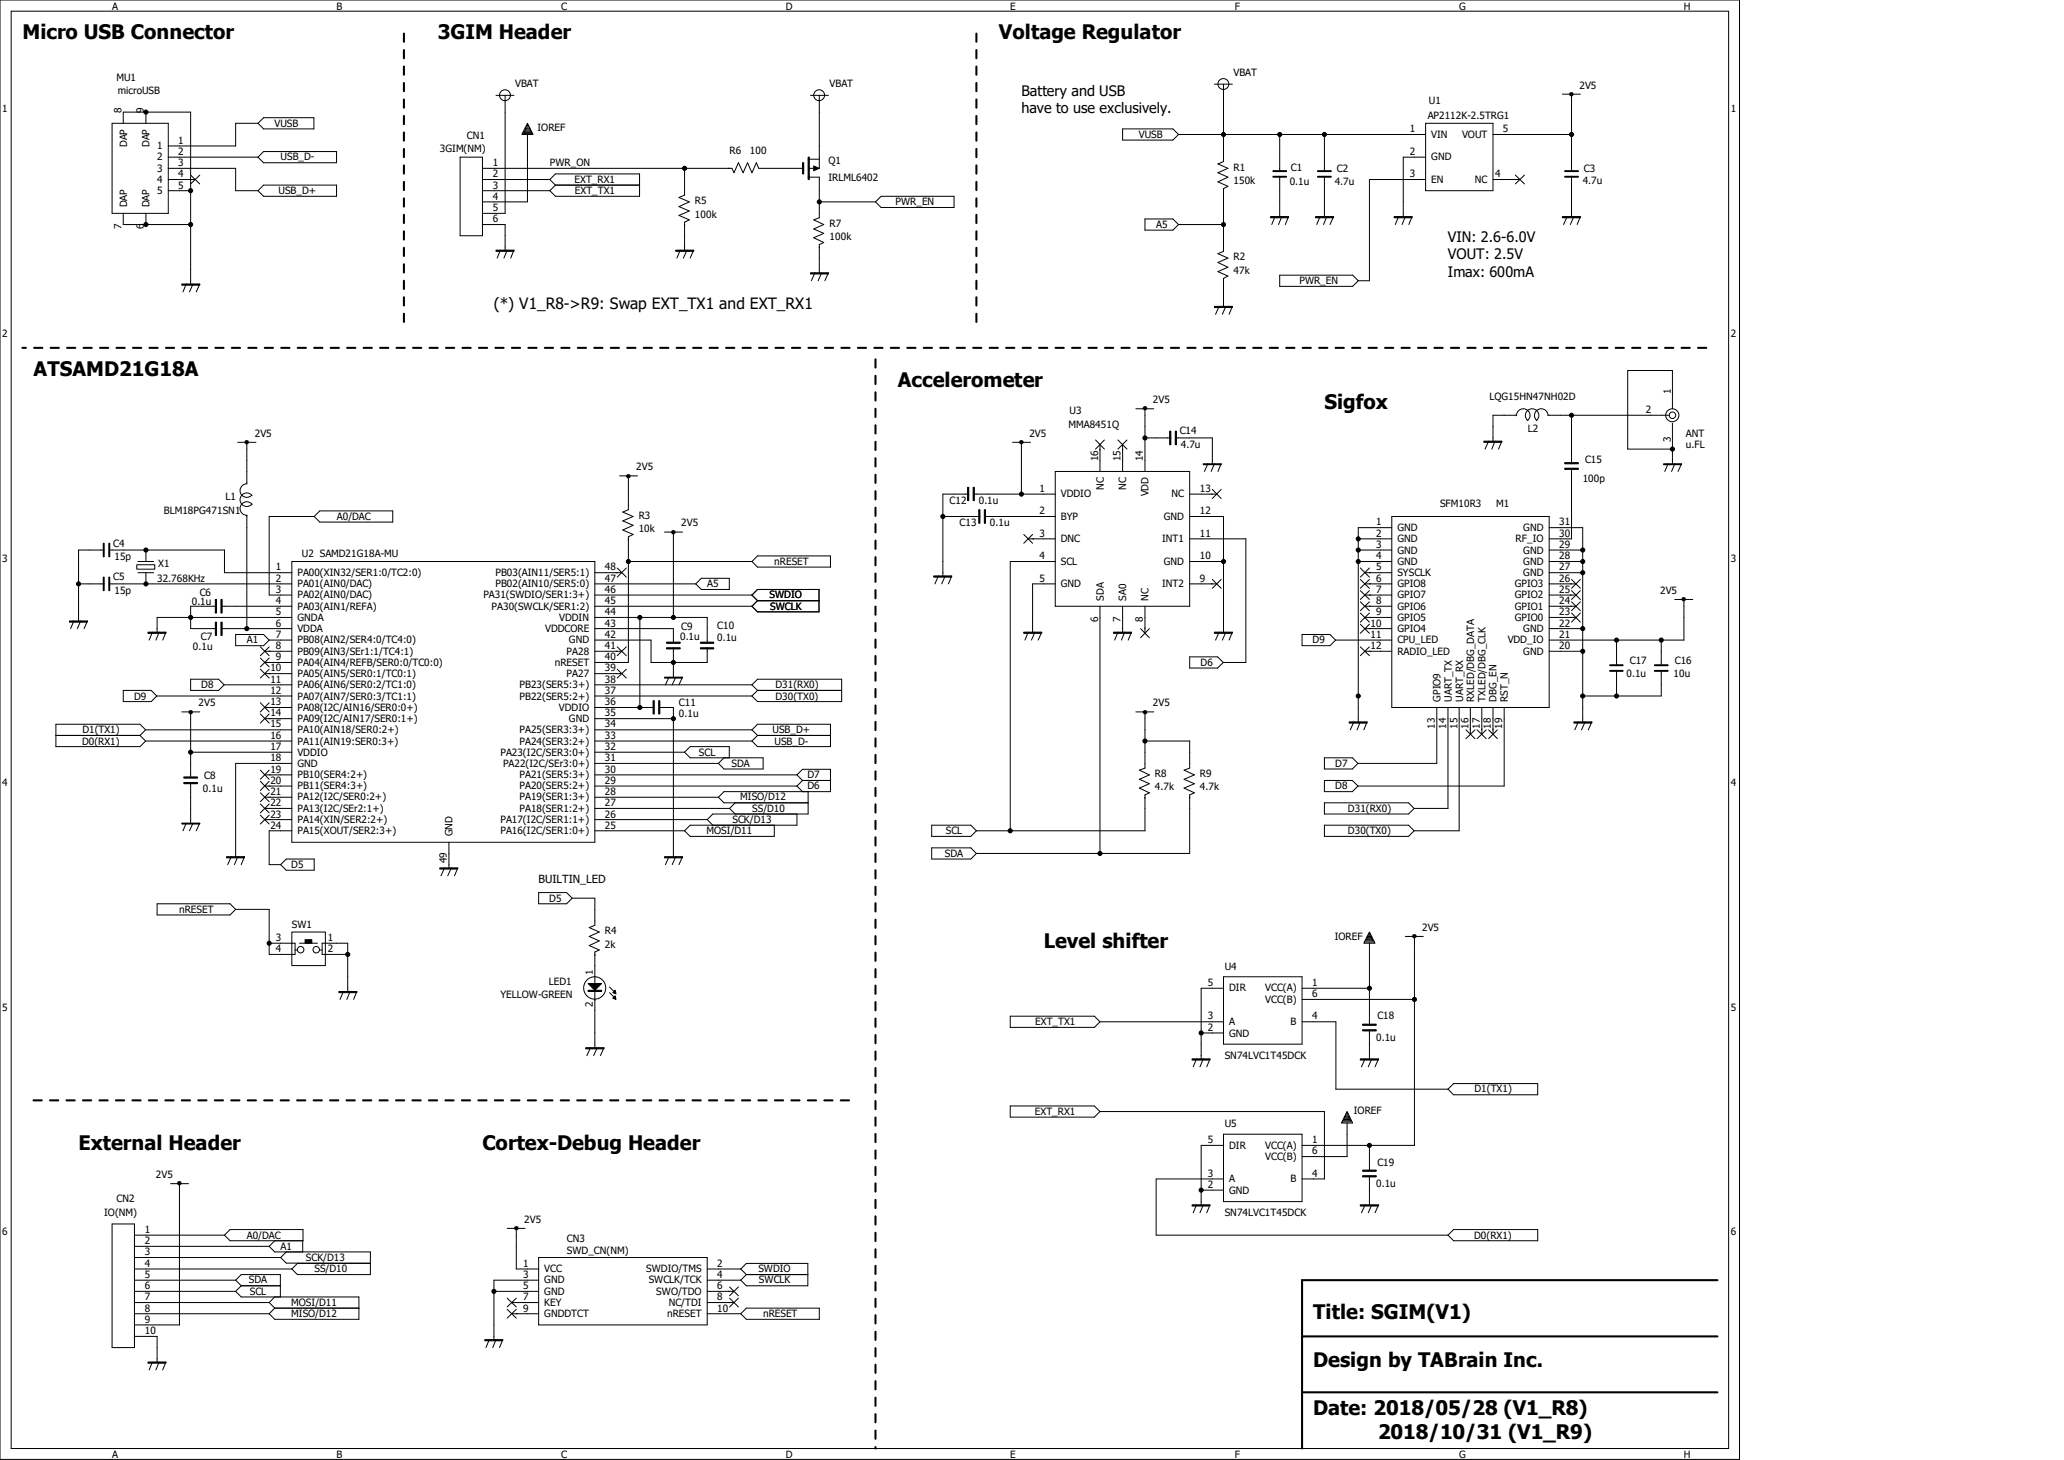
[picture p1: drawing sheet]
<svg xmlns="http://www.w3.org/2000/svg" width="297mm" height="210mm" viewBox="0 0 297 210" stroke-linecap="round" stroke-linejoin="round" font-family="sans-serif">
<g fill="none" stroke="#000" stroke-width=".14">
<path d="M0 0h250.3v209.9h-250.3zM1.6 1.6h247.2v206.8h-247.2zM16.1 17.7h8.1v13h-8.1zM17.7 17.7v-1.6h9.7v24.8M21 16.1v1.6M37.1 17.7h-3.2v3.3h-9.7M37.9 16.9h7.3v1.6h-7.3l-.8-.8zM71.4 13.7h2.6M72.7 13.7v17h-3.3M75.3 19.2h1.2M75.3 19h1.2M75.6 18.5h.6l.2 .4h-1"/>
<path d="M75.6 18.7h.6M75.6 18.4h.6M75.7 18.2h.4M75.7 18.1h.4M75.7 18.4l-.3 .6M75.9 17.7l.8 1.6h-1.6zM75.9 17.9v.2M75.9 19.3v9.7h-6.5M116.6 13.7h2.6M117.9 13.7v10.5M161.5 18.5h7.3l.8 .8-.8 .9h-7.3zM169.6 19.3h35.5"/>
<path d="M174.8 12.1h2.5M176.1 12.1v11.1l-.8 .4 1.4 .6-1.4 .6 1.4 .7-1.4 .7 1.4 .6-.6 .3v9.1l-.8 .3 1.4 .6-1.4 .7 1.4 .6-1.4 .7 1.4 .6-.6 .3v4.1M184.1 19.3v5.3M190.6 19.3v5.3M205.1 17.7h9.7v9.7h-9.7zM214.8 19.3h11.3M224.8 13.5h2.6M226.1 13.5v11.1M17.7 30.7v1.6h9.7M21 30.7v1.6M24.2 25.8h3.9M24.2 22.6h12.9"/>
<path d="M24.2 24.2h9.7v3.2h3.2M24.2 27.4h3.2M27.4 25.2l1.3 1.3M28.7 25.2l-1.3 1.3M37.9 26.6h10.5v1.6h-10.5l-.8-.8zM37.9 21.8h10.5v1.6h-10.5l-.8-.8zM66.2 22.6h3.2v11.3h-3.2zM69.4 25.8h9.7M69.4 24.2h35.9l.3 .6 .7-1.4 .6 1.4 .7-1.4 .6 1.4 .6-1.4 .4 .8h6.3M69.4 27.4h9.7M69.4 32.3h3.3v3.7M72 36l-.5 1.1"/>
<path d="M73 36l-.5 1.1M74 36l-.5 1.1M79.1 25.8l.8-.8h12.1v3.2h-12.1l-.8-.8M79.1 25.8l.8 .8M79.9 26.6h12.1M79.9 26.6l-.8 .8M97.9 36l-.5 1.1M98.5 24.2v3.9l-.8 .3 1.5 .6-1.5 .7 1.5 .7-1.5 .6 1.5 .6-.7 .4v4M98.8 36l-.5 1.1M99.8 36l-.5 1.1M116.3 25.5h1.6v5.8l-.8 .3 1.4 .7-1.4 .6 1.4 .7-1.4 .6 1.4 .7-.6 .3v4M116.3 22.9h1.6"/>
<path d="M116.5 24.2h.8M117.3 39.2l-.5 1.2M117.9 29h8.1M118.2 39.2l-.5 1.2M119.2 39.2l-.5 1.2M126 29l.8-.8h10.5v1.6h-10.5zM164.8 31.5h4l.8 .8-.8 .8h-4zM169.6 32.3h6.5M183.5 31.2l-.5 1.1M184.1 25.4v5.8M184.1 39.6h10.5l.9 .8-.9 .8h-10.5zM184.4 31.2l-.4 1.1"/>
<path d="M185.4 31.2l-.4 1.1M189.9 31.2l-.4 1.1M190.6 25.4v5.8M190.9 31.2l-.4 1.1M191.9 31.2l-.5 1.1M201.3 31.2l-.5 1.1M202.2 31.2l-.4 1.1M203.2 31.2l-.5 1.1M205.1 25.8h-8v14.6h-1.6M205.1 22.6h-3.2v8.6M214.8 25.8h3.9M218.1 25.2l1.3 1.3"/>
<path d="M219.4 25.2l-1.3 1.3M225.5 31.2l-.5 1.1M226.1 25.4v5.8M226.5 31.2l-.5 1.1M227.4 31.2l-.5 1.1M26.8 40.9l-.5 1.1M27.8 40.9l-.5 1.1M28.7 40.9l-.5 1.1M163.4 58.8h2.6M164.8 58.8v9M175.4 44.1l-.5 1.1M176.4 44.1l-.5 1.1"/>
<path d="M177.3 44.1l-.4 1.1M218.2 59.7h-3.4v3.8M218.2 59.8a.96 .96 0 0 1 1.4-.9 .96 .96 0 0 1 .2 1.6M222.8 59.7h17.4M222.8 59.8a.96 .96 0 0 0-1.4-.9 .96 .96 0 0 0-.3 1.5M226.1 59.7v7M240.7 58.8v-5.5h-6.5v11.3h6.5M15 79.1h-3.7v10.2M15.8 79.1h16.5v3.3h9.7M21 79.1v1.7M34.2 63.6h2.6M35.5 63.6v6a.97 .97 0 0 0-.9 1.3 .97 .97 0 0 0 1.6 .4"/>
<path d="M35.5 74.1v16.3M36.3 71.3a.97 .97 0 0 0-1.4-.1 .97 .97 0 0 0-.1 1.4 .97 .97 0 0 0 1.5-.1 .97 .97 0 0 0-1.7 .3 .97 .97 0 0 0 1 1.3M45.2 74.3h-6.5v11.3h3.3M45.2 74.3l.8-.8h10.5v1.6h-10.5zM89.2 68.5h2.5M90.4 68.5v4.8l-.8 .4 1.5 .6-1.5 .6 1.5 .7-1.5 .6 1.5 .7-.7 .3v18.1h-4.8M95.6 76.5h2.6M96.9 76.5v12.3M109 80h10.5v1.6h-10.5l-.8-.8zM135.7 74.3h5.3M139.4 71.1h-3.7v11.7M140.2 71.1h11.6"/>
<path d="M141.8 74.3h10M145.7 63.6h2.6M147 63.6v7.5M147.3 76.9l1.3 1.2M148 77.5h3.8M148.6 76.9l-1.3 1.2M151.8 67.8h19.4v19.4h-19.4zM157.6 63.3l1.3 1.3M158.3 64v3.8M158.9 63.3l-1.3 1.3M160.9 63.3l1.3 1.3M161.5 64v3.8"/>
<path d="M162.2 63.3l-1.3 1.3M164.8 63h3.7M169.3 63h5.2v3.7M171.2 77.5h8.1v17.8h-3.2M171.2 74.3h4.9v16.6M171.2 71.1h3.9M173.8 66.7l-.5 1.1M174.5 70.4l1.2 1.3M174.8 66.7l-.5 1.1M175.7 70.4l-1.2 1.3M175.7 66.7l-.4 1.1M195.5 77.5h4.8"/>
<path d="M195.5 79.1h4.8M200.3 74.3h22.6v27.5h-22.6zM200.3 75.9h-4.8v27.9M214.2 63.5l-.5 1.1M215.1 63.5l-.4 1.1M216.1 63.5l-.5 1.1M219.8 60.5a.96 .96 0 0 1 0-1.4 .96 .96 0 0 1 1.4 0 .96 .96 0 0 1-.1 1.4M222.9 75.9h4.9v27.9M222.9 79.1h4.9M226.1 67.5v10h-3.2M240 66.7l-.4 1.1M240.7 60.9v5.8"/>
<path d="M241 66.7l-.5 1.1M242 66.7l-.5 1.1M10.6 89.3l-.4 1.1M11.3 84h3.7M11.6 89.3l-.5 1.1M12.6 89.3l-.5 1.1M15.8 84h26.2M17.7 99.3h4.1l.8 .8-.8 .8h-4.1zM19.7 81.2h2.6v.7h-2.6zM19.9 82.4h2.2M19.9 80.8h2.2M21 82.4v1.6"/>
<path d="M21.9 90.9l-.4 1.2M22.9 90.9l-.5 1.2M23.9 90.9l-.5 1.2M27.4 97.7h4.1l.8 .8-.8 .8h-4.1zM31.2 87.2h-3.8v3.2h3.8M32 87.2h10M32 90.4h10M32.3 98.5h9.7M33.9 91.3h4l.8 .8-.8 .8h-4zM37.5 96.3l1.2 1.2M37.5 93l1.2 1.3M37.5 94.7l1.2 1.2"/>
<path d="M38.1 96.9h3.9M38.1 93.7h3.9M38.1 95.3h3.9M38.7 96.3l-1.2 1.2M38.7 93l-1.2 1.3M38.7 94.7l-1.2 1.2M38.7 92.1h3.3M42 80.8h43.6v40.4h-43.6zM42 88.8h-19.4v2.1M85.6 90.4h11.3v2M85.6 82.4h3.9M85.6 96.9h3.9"/>
<path d="M85.6 93.7h3.9M85.6 92.1h8.1v3.2h8.1v-2.1M85.6 84h14.5M85.6 85.6h22.6M85.6 87.2h22.6M85.6 88.8h16.2v3.6M85.6 98.5h22.6M88.8 81.7l1.3 1.3M88.8 96.3l1.3 1.2M88.8 93l1.3 1.3M90.1 81.7l-1.3 1.3M90.1 96.3l-1.3 1.2"/>
<path d="M90.1 93l-1.3 1.3M90.4 80.8h17.8M92.1 88.8v13M96.3 97.4l-.5 1.1M96.9 93.2v4.2M97.2 97.4l-.5 1.1M98.2 97.4l-.5 1.1M100.9 83.2h4v1.6h-4l-.8-.8zM108.2 85.6l.8-.8h8.9v3.2h-8.9l-.8-.8M108.2 85.6l.8 .8M108.2 98.5l.8-.8h12.1v3.2h-12.1l-.8-.8M108.2 98.5l.8 .8"/>
<path d="M109 86.4h8.9M109 86.4l-.8 .8M109 99.3h12.1M109 99.3l-.8 .8M135 82.8l-.5 1.2M136 82.8l-.5 1.2M136.9 82.8l-.4 1.2M148 90.9l-.5 1.2M148.9 90.9l-.5 1.2M149.9 90.9l-.5 1.2M151.8 80.8h-6.4v38.7M151.8 84h-3.2v6.9"/>
<path d="M158.3 87.2v35.6M160.9 90.9l-.5 1.2M161.5 87.2v3.7M161.8 90.9l-.4 1.2M162.8 90.9l-.5 1.2M164.1 90.4l1.3 1.3M164.8 87.2v3.9M165.4 90.4l-1.3 1.3M171.2 80.8h4.9M171.2 84h3.9M171.2 94.5h4l.8 .8-.8 .8h-4zM174.5 83.4l1.2 1.2"/>
<path d="M175.4 90.9l-.5 1.2M175.7 83.4l-1.2 1.2M176.4 90.9l-.5 1.2M177.3 90.9l-.4 1.2M187.4 91.3h4l.8 .8-.8 .8h-4zM192.2 92.1h8.1M195.5 80.8h4.8M195.7 83.4l1.4 1.2M195.7 85l1.4 1.2M195.7 86.6l1.4 1.2M195.7 88.2l1.4 1.3M195.7 93l1.4 1.3"/>
<path d="M195.7 89.8l1.4 1.3M195.7 81.7l1.4 1.3M196.4 82.4h3.9M196.4 93.7h3.9M196.4 84h3.9M196.4 85.6h3.9M196.4 87.2h3.9M196.4 88.8h3.9M196.4 90.4h3.9M197.1 83.4l-1.4 1.2M197.1 85l-1.4 1.2M197.1 86.6l-1.4 1.2"/>
<path d="M197.1 88.2l-1.4 1.3M197.1 93l-1.4 1.3M197.1 89.8l-1.4 1.3M197.1 81.7l-1.4 1.3M222.9 82.4h4.9M222.9 93.7h4.9M222.9 80.8h4.9M222.9 84h3.9M222.9 85.6h3.9M222.9 87.2h3.9M222.9 88.8h3.9M222.9 90.4h4.9"/>
<path d="M226.1 83.4l1.3 1.2M226.1 85l1.3 1.2M226.1 86.6l1.3 1.2M226.1 88.2l1.3 1.3M227.4 83.4l-1.3 1.2M227.4 85l-1.3 1.2M227.4 86.6l-1.3 1.2M227.4 88.2l-1.3 1.3M232.6 92.1v3.5M232.6 96.4v3.7M239.1 92.1v3.5M239.1 96.4v3.7h-11.3"/>
<path d="M241 86.2h2.6M242.3 86.2v5.9h-19.4M8 104.2h12.2l.8 .8-.8 .8 .8 .8-.8 .8h-12.2zM8 105.8h12.2M21 105h21M21 106.6h21M22.6 100.1h19.4M26.2 102.4h2.5M26.8 118.4l-.5 1.1M27.4 102.4v9.4M27.4 112.6v5.8M27.4 108.2h14.6"/>
<path d="M27.8 118.4l-.5 1.1M28.7 118.4l-.5 1.1M37.5 112.4l1.2 1.3M37.5 114l1.2 1.3M37.5 110.8l1.2 1.3M37.5 117.3l1.2 1.2M37.5 102.7l1.2 1.3M37.5 115.7l1.2 1.2M37.5 101.1l1.2 1.3M38.1 113.1h3.9M38.1 114.7h3.9M38.1 111.5h3.9"/>
<path d="M38.1 117.9h3.9M38.1 103.4h3.9M38.1 116.3h3.9M38.1 101.8h3.9M38.7 112.4l-1.2 1.3M38.7 114l-1.2 1.3M38.7 110.8l-1.2 1.3M38.7 117.3l-1.2 1.2M38.7 102.7l-1.2 1.3M38.7 115.7l-1.2 1.2M38.7 101.1l-1.2 1.3M42 109.8h-8.1v13.4"/>
<path d="M42 119.5h-3.3v4.9h1.7M85.6 113.1h29.1M85.6 114.7h17.8M85.6 111.5h29.1M85.6 117.9h16.2M85.6 103.4h11.3M85.6 116.3h19.4M85.6 101.8h8.5M85.6 108.2h12.9M85.6 109.8h17.8M85.6 100.1h22.6M85.6 105h22.6"/>
<path d="M85.6 106.6h22.6M85.6 119.5h12.9M95 101.8h1.9v21.4M98.5 108.2l.8-.8h5.6v1.6M98.5 108.2l.8 .8h10.5v1.6h-5.6l-.8-.8M101.8 117.9l.8 .8M103.4 114.7l.8 .8h12.1M104.2 109l-.8 .8M105 116.3l.8 .8M105.8 115.5l-.8 .8M108.2 105l.8-.8h10.5v3.2h-10.5l-.8-.8M108.2 105l.8 .8"/>
<path d="M109 105.8h10.5M109 105.8l-.8 .8M111.4 118.7v1.6h-12.1l-.8-.8M114.7 111.5l.8-.8h4v3.2h-15.3l-.8 .8M114.7 111.5l.8 .8M114.7 113.1l.8 .8M114.7 117.1v1.6h-15.4l-.8 .8M115.5 112.3h4M115.5 112.3l-.8 .8M116.3 113.9v3.2h-13.7l-.8 .8M134.1 118.7h5.6l.8 .8-.8 .8h-5.6zM163.4 102.4h2.6"/>
<path d="M164.8 102.4v8.1l-.8 .3 1.4 .7-1.4 .6 1.4 .6-1.4 .7 1.4 .6-.6 .3v5.2h-24.3M164.8 106.6h6.4v3.9l-.8 .3 1.5 .7-1.5 .6 1.5 .6-1.5 .7 1.5 .6-.7 .3v8.5h-30.7M190.6 109h4l.8 .8-.8 .8h-4zM190.6 112.3h4l.8 .8-.8 .8h-4zM190.6 115.5h12.1l.8 .8-.8 .8h-12.1zM190.6 118.7h12.1l.8 .8-.8 .8h-12.1zM194.8 103.8l-.5 1.2M195.7 103.8l-.4 1.2M196.7 103.8l-.4 1.2M206.8 101.8v8h-11.3M208.4 101.8v14.5h-4.9M210 101.8v17.7h-6.5"/>
<path d="M210.9 105l1.4 1.3M211.6 101.8v3.8M212.3 105l-1.4 1.3M212.6 105l1.3 1.3M213.2 101.8v3.8M213.9 105l-1.3 1.3M214.2 105l1.3 1.3M214.8 101.8v3.8M215.5 105l-1.3 1.3M216.5 101.8v11.3h-21M227.1 103.8l-.5 1.2M228.1 103.8l-.5 1.2"/>
<path d="M229.1 103.8l-.5 1.2M22.6 130h10.5l.8 .8-.8 .8h-10.5zM33.3 123.2l-.5 1.2M33.9 130.8h4.8v6.5h3.8v-1.6h-3.8M34.2 123.2l-.5 1.2M35.2 123.2l-.5 1.2M40.4 124.4l.8-.8h4v1.6h-4zM42 134.1h4.8v4.8h-4.8zM42.5 136.7h.3M43.1 135.7h2.6M46 136.7h.4M50 137.3h-3.6v-1.6h3.6v6.9"/>
<path d="M64 124.8l-.5 1.2M64.6 121.2v3.6M64.9 124.8l-.5 1.2M65.9 124.8l-.5 1.2M77.5 128.4h4l.8 .8-.8 .8h-4zM82.4 129.2h3.2v3.9l-.8 .3 1.4 .7-1.4 .6 1.4 .6-1.4 .7 1.4 .7-.6 .2v13.8M96.3 123.2l-.5 1.2M97.2 123.2l-.5 1.2M98.2 123.2l-.5 1.2M134.1 122h5.6l.8 .8-.8 .8h-5.6zM196.4 135.5h1.3M196.4 135.3h1.3"/>
<path d="M196.7 135h.7M196.7 134.7h.7M196.9 134.5h.3M196.9 134.4h.3M197.1 134.1l.8 1.6h-1.6zM197.1 134.2v.2M197.1 135.7v11.6M197.2 134.7l.3 .6M197.4 134.9h-.7l-.1 .3h.9M202.2 134.7h2.6M203.5 134.7v30.1h-16.1M49.4 142.6l-.5 1.2"/>
<path d="M50.4 142.6l-.5 1.2M51.4 142.6l-.5 1.2M85 150.7l-.5 1.1M85.9 150.7l-.5 1.1M86.9 150.7l-.5 1.1M87.7 142.8l.8 .8M87.7 142l.8 .8M145.4 159.1h12.1l.8 .8-.8 .8h-12.1zM145.4 146.2h12.1l.8 .8-.8 .8h-12.1zM158.3 159.9h32.3v9.7h-3.2M158.3 147h17.8M172.2 152.3l-.5 1.2"/>
<path d="M172.8 148.6h3.3M173.1 152.3l-.4 1.2M174.1 152.3l-.4 1.2M176.1 140.5h11.3v9.7h-11.3zM176.1 142.2h-3.3v10.1M187.4 142.2h9.7M187.4 143.8h16.1M187.4 147h4.8v9.7h16.2M193.8 159.9l.8 1.6h-1.6zM196.4 152.3l-.5 1.2M197.1 148.1v4.2M197.4 152.3l-.5 1.2"/>
<path d="M198.4 152.3l-.5 1.2M208.4 156.7l.8-.8h12.1v1.6h-12.1zM16.1 176.1h3.2v17.7h-3.2zM19.3 179.3h19.4M19.3 177.7h13M24.6 170.3h2.5M25.8 170.3v20.3h-6.5M33.1 176.9h10.5v1.6h-10.5l-.8-.8zM38.7 179.3l.8 .8h13.8v1.6h-12.1l-.8-.8M39.5 178.5l-.8 .8M43.6 178.5v1.6M73 176.7h2.6"/>
<path d="M74.3 176.7v5.8h3.2M172.2 173.3l-.5 1.2M172.8 171.2h3.3M173.1 173.3l-.4 1.2M174.1 173.3l-.4 1.2M176.1 163.2h11.3v9.6h-11.3zM176.1 164.8h-3.3v8.5M176.1 169.6h-9.7v8.1h42M193.2 161.4h1.3M193.2 161.2h1.3M193.5 160.9h.6M193.5 160.6h.6"/>
<path d="M193.7 160.4h.3M193.7 160.2h.3M193.8 160.1v.1M193.8 161.5v4.9h-6.4M194 160.6l.3 .6M194.1 160.7h-.6l-.2 .3h1M196.4 173.3l-.5 1.2M197.1 164.8v3.5M197.1 169.1v4.2M197.4 173.3l-.5 1.2M198.4 173.3l-.5 1.2M209.2 176.9h12.1v1.6h-12.1l-.8-.8z"/>
<path d="M19.3 192.2h3.3v3.7M19.3 187.4h19.4M19.3 189h19.4M19.3 185.8h14.6M19.3 180.9h21.1M19.3 182.5h22.7M19.3 184.1h14.6M21.9 195.9l-.4 1.2M22.9 195.9l-.5 1.2M23.9 195.9l-.5 1.2M33.9 184.1l.8-.8h5.6v3.3M33.9 184.1l.8 .9"/>
<path d="M33.9 185.8l.8 .8h16.9v3.2h-12.1l-.8-.8M34.7 185h5.6M34.7 185l-.8 .8M38.7 187.4l.8 .8M39.5 188.2h12.1M39.5 186.6l-.8 .8M39.5 188.2l-.8 .8M41.2 180.1l-.8 .8M42 182.5l.8-.8h10.5v1.6h-10.5zM70.4 192.7l-.5 1.1M71.1 185.8h6.4M71.4 192.7l-.5 1.1"/>
<path d="M72.3 192.7l-.4 1.1M73 186.7l1.3 1.3M73 188.3l1.3 1.3M73.7 187.4h3.8M73.7 189h3.8M74.3 186.7l-1.3 1.3M74.3 188.3l-1.3 1.3M77.5 184.1h-6.4v8.6M77.5 180.9h24.3v9.7h-24.3zM101.8 187.4h3.8M101.8 189h4.8M101.8 185.8h3.8"/>
<path d="M101.8 182.5h4.8M101.8 184.1h4.8M105 185.1l1.3 1.3M105 186.7l1.3 1.3M106.3 185.1l-1.3 1.3M106.3 186.7l-1.3 1.3M106.6 189l.8-.8h10.5v1.6h-10.5zM106.6 182.5l.8-.8h8.8v3.3h-8.8l-.8-.9M106.6 182.5l.8 .8M107.4 183.3h8.8M107.4 183.3l-.8 .8"/>
<circle cx="72.7" cy="13.7" r=".78"/>
<circle cx="117.9" cy="13.7" r=".78"/>
<circle cx="176" cy="12.1" r=".78"/>
<circle cx="240.7" cy="59.7" r=".94"/>
<circle cx="240.7" cy="59.7" r=".47"/>
<circle cx="43.3" cy="136.6" r=".47"/>
<circle cx="45.5" cy="136.6" r=".47"/>
<circle cx="85.6" cy="142.1" r="1.6"/>
</g>
<path d="M58.1 4.8v42M140.5 4.8v42M126 51.7v156.7M245.5 50h-242.3M4.8 158.3h118" fill="none" stroke="#000" stroke-width=".3" stroke-dasharray="1.2 1.2"/>
<path d="M187.4 192.2h59.7M247.1 184.1h-59.7v24.3M187.4 200.3h59.7" fill="none" stroke="#000" stroke-width=".3"/>
<g fill="#000" stroke="#000" stroke-width=".14">
<path d="M71.4 36h2.6v.2h-2.6zM97.2 36h2.6v.2h-2.6zM115.5 23.4h.2v1.6h-.2zM116.3 22.6h.2v3.2h-.2zM116.6 39.2h2.6v.2h-2.6zM117.1 23.9l.8 .3-.8 .4zM182.8 31.2h2.6v.1h-2.6zM183.2 24.6h1.9v.1h-1.9zM183.2 25.4h1.9v.1h-1.9zM189.3 31.2h2.6v.1h-2.6zM189.6 24.6h2v.1h-2zM189.6 25.4h2v.1h-2z"/>
<path d="M200.6 31.2h2.6v.1h-2.6zM224.8 31.2h2.6v.1h-2.6zM225.2 24.6h1.9v.1h-1.9zM225.2 25.4h1.9v.1h-1.9zM26.2 40.9h2.5v.1h-2.5zM174.8 44.1h2.5v.1h-2.5zM14.9 78.1h.1v2h-.1zM15.7 78.1h.1v2h-.1zM139.2 70.1h.2v1.9h-.2zM140 70.1h.2v1.9h-.2zM140.8 73.3h.2v2h-.2zM141.6 73.3h.2v2h-.2z"/>
<path d="M168.3 62h.2v2h-.2zM169.1 62h.2v2h-.2zM173.1 66.7h2.6v.1h-2.6zM213.5 63.5h2.6v.1h-2.6zM225.2 67.4h1.9v.1h-1.9zM225.2 66.5h1.9v.2h-1.9zM239.4 66.7h2.6v.1h-2.6zM10 89.3h2.6v.2h-2.6zM14.9 83h.1v2h-.1zM15.7 83h.1v2h-.1zM21.3 90.9h2.6v.2h-2.6zM31 86.2h.2v2h-.2z"/>
<path d="M31 89.5h.2v1.9h-.2zM31.8 86.2h.2v2h-.2zM31.8 89.5h.2v1.9h-.2zM95.6 97.4h2.6v.1h-2.6zM95.9 92.4h2v.1h-2zM95.9 93.2h2v.1h-2zM100.8 92.4h1.9v.1h-1.9zM100.8 93.2h1.9v.1h-1.9zM134.4 82.8h2.5v.2h-2.5zM147.3 90.9h2.6v.2h-2.6zM160.2 90.9h2.6v.2h-2.6zM174.8 90.9h2.5v.2h-2.5z"/>
<path d="M231.6 95.6h2v.2h-2zM231.6 96.4h2v.2h-2zM238.1 95.6h1.9v.2h-1.9zM238.1 96.4h1.9v.2h-1.9zM26.2 118.4h2.5v.1h-2.5zM26.5 111.8h1.9v.1h-1.9zM26.5 112.6h1.9v.1h-1.9zM94 100.8h.1v1.9h-.1zM94.8 100.8h.2v1.9h-.2zM194.1 103.8h2.6v.2h-2.6zM226.5 103.8h2.6v.2h-2.6zM32.6 123.2h2.6v.2h-2.6z"/>
<path d="M43.9 135.2h1v.5h-1zM63.3 124.8h2.6v.2h-2.6zM95.6 123.2h2.6v.2h-2.6zM48.8 142.6h2.6v.2h-2.6zM84.3 150.7h2.6v.2h-2.6zM84.6 142.5h2v.1h-2zM84.6 141.5h2l-1 1zM88.2 143.6l.3-.3 .1 .5zM88.2 142.8l.3-.3 .1 .5zM171.5 152.3h2.6v.2h-2.6zM195.7 152.3h2.7v.2h-2.7zM196.1 147.3h1.9v.2h-1.9z"/>
<path d="M196.1 148.1h1.9v.2h-1.9zM171.5 173.3h2.6v.2h-2.6zM195.7 173.3h2.7v.2h-2.7zM196.1 168.3h1.9v.2h-1.9zM196.1 169.1h1.9v.2h-1.9zM21.3 195.9h2.6v.2h-2.6zM69.8 192.7h2.5v.2h-2.5z"/>
<circle cx="21" cy="16.1" r=".3"/>
<circle cx="176.1" cy="19.3" r=".3"/>
<circle cx="184.2" cy="19.3" r=".3"/>
<circle cx="190.6" cy="19.3" r=".3"/>
<circle cx="226.1" cy="19.3" r=".3"/>
<circle cx="21" cy="32.3" r=".3"/>
<circle cx="27.4" cy="27.4" r=".3"/>
<circle cx="27.4" cy="32.3" r=".3"/>
<circle cx="98.5" cy="24.2" r=".3"/>
<circle cx="117.9" cy="29" r=".3"/>
<circle cx="176.1" cy="32.3" r=".3"/>
<circle cx="226.1" cy="59.7" r=".3"/>
<circle cx="21" cy="79.1" r=".3"/>
<circle cx="135.7" cy="74.3" r=".3"/>
<circle cx="147" cy="71.1" r=".3"/>
<circle cx="164.8" cy="63" r=".3"/>
<circle cx="195.5" cy="77.5" r=".3"/>
<circle cx="195.5" cy="79.1" r=".3"/>
<circle cx="227.8" cy="79.1" r=".3"/>
<circle cx="240.7" cy="64.6" r=".3"/>
<circle cx="11.3" cy="84" r=".3"/>
<circle cx="21" cy="84" r=".3"/>
<circle cx="27.4" cy="88.8" r=".3"/>
<circle cx="35.5" cy="90.4" r=".3"/>
<circle cx="90.4" cy="80.8" r=".3"/>
<circle cx="92.1" cy="88.8" r=".3"/>
<circle cx="96.9" cy="88.8" r=".3"/>
<circle cx="96.9" cy="95.3" r=".3"/>
<circle cx="176.1" cy="80.8" r=".3"/>
<circle cx="195.5" cy="80.8" r=".3"/>
<circle cx="227.8" cy="90.4" r=".3"/>
<circle cx="227.8" cy="93.7" r=".3"/>
<circle cx="227.8" cy="82.4" r=".3"/>
<circle cx="227.8" cy="80.8" r=".3"/>
<circle cx="232.6" cy="92.1" r=".3"/>
<circle cx="239.1" cy="92.1" r=".3"/>
<circle cx="27.4" cy="108.2" r=".3"/>
<circle cx="92.1" cy="101.8" r=".3"/>
<circle cx="96.9" cy="103.4" r=".3"/>
<circle cx="145.4" cy="119.5" r=".3"/>
<circle cx="164.8" cy="106.6" r=".3"/>
<circle cx="195.5" cy="100.1" r=".3"/>
<circle cx="227.8" cy="100.1" r=".3"/>
<circle cx="232.6" cy="100.1" r=".3"/>
<circle cx="38.7" cy="135.7" r=".3"/>
<circle cx="50" cy="137.3" r=".3"/>
<circle cx="158.3" cy="122.8" r=".3"/>
<circle cx="172.8" cy="148.6" r=".3"/>
<circle cx="197.1" cy="142.2" r=".3"/>
<circle cx="203.5" cy="143.8" r=".3"/>
<circle cx="172.8" cy="171.2" r=".3"/>
<circle cx="197.1" cy="164.8" r=".3"/>
<circle cx="71.1" cy="185.8" r=".3"/>
</g>
<g font-size="2.9">
<text x="3.2" y="5.5">Micro USB Connector</text>
<text x="63" y="5.5">3GIM Header</text>
<text x="143.8" y="5.5">Voltage Regulator</text>
<text x="4.8" y="54">ATSAMD21G18A</text>
<text x="129.2" y="55.6">Accelerometer</text>
<text x="190.6" y="58.8">Sigfox</text>
<text x="150.2" y="136.4">Level shifter</text>
<text x="11.3" y="165.5">External Header</text>
<text x="69.4" y="165.5">Cortex-Debug Header</text>
<text x="189" y="189.7">Title: SGIM(V1)</text>
<text x="189" y="196.6">Design by TABrain Inc.</text>
<text x="189" y="203.6">Date: 2018/05/28 (V1_R8)</text>
<text x="198.3" y="207.1">2018/10/31 (V1_R9)</text>
</g>
<text font-size="2.2" x="71.1" y="44.5">(*) V1_R8-&gt;R9: Swap EXT_TX1 and EXT_RX1</text>
<g font-size="2.1">
<text x="147" y="13.8">Battery and USB</text>
<text x="147" y="16.3">have to use exclusively.</text>
<text x="208.4" y="34.8">VIN: 2.6-6.0V</text>
<text x="208.4" y="37.3">VOUT: 2.5V</text>
<text x="208.4" y="39.8">Imax: 600mA</text>
</g>
<text font-size="1.6" x="77.5" y="127">BUILTIN_LED</text>
<g font-size="1.4">
<text x="16.1" y="1.4">A</text>
<text x="48.4" y="1.4">B</text>
<text x="80.8" y="1.4">C</text>
<text x="113.1" y="1.4">D</text>
<text x="145.4" y="1.4">E</text>
<text x="177.7" y="1.4">F</text>
<text x="210" y="1.4">G</text>
<text x="242.3" y="1.4">H</text>
<text x="16.8" y="11.6">MU1</text>
<text x="177.5" y="11">VBAT</text>
<text x=".3" y="16.1">1</text>
<text x="16.9" y="13.5">microUSB</text>
<text x="17.5" y="16.3" transform="rotate(-90 17.5 16.3)">8</text>
<text x="20.7" y="16.3" transform="rotate(-90 20.7 16.3)">9</text>
<text x="74.1" y="12.6">VBAT</text>
<text x="119.4" y="12.6">VBAT</text>
<text x="205.4" y="17.1">AP2112K-2.5TRG1</text>
<text x="205.6" y="15">U1</text>
<text x="225.7" y="13.9">●</text>
<text x="227.3" y="12.7">2V5</text>
<text x="249.1" y="16.1">1</text>
<text x="18.3" y="21.2" transform="rotate(-90 18.3 21.2)">DAP</text>
<text x="21.5" y="21.2" transform="rotate(-90 21.5 21.2)">DAP</text>
<text x="22.6" y="21.5">1</text>
<text x="22.6" y="23.1">2</text>
<text x="25.7" y="20.7">1</text>
<text x="25.7" y="22.3">2</text>
<text x="25.7" y="23.9">3</text>
<text x="39.5" y="18.2">VUSB</text>
<text x="40.4" y="23.1">USB_D-</text>
<text x="63.3" y="21.8">3GIM(NM)</text>
<text x="67.2" y="20">CN1</text>
<text x="70.9" y="23.9">1</text>
<text x="77.3" y="18.9">IOREF</text>
<text x="79.1" y="23.9">PWR_ON</text>
<text x="105" y="22.1">R6</text>
<text x="107.9" y="22.1">100</text>
<text x="119.2" y="23.6">Q1</text>
<text x="163.9" y="19.9">VUSB</text>
<text x="202.9" y="22.3">2</text>
<text x="202.9" y="19">1</text>
<text x="206" y="23.1">GND</text>
<text x="206" y="19.9">VIN</text>
<text x="210.4" y="19.9">VOUT</text>
<text x="216.3" y="19">5</text>
<text x="18.3" y="29.8" transform="rotate(-90 18.3 29.8)">DAP</text>
<text x="21.5" y="29.8" transform="rotate(-90 21.5 29.8)">DAP</text>
<text x="22.6" y="24.7">3</text>
<text x="22.6" y="26.3">4</text>
<text x="22.6" y="27.9">5</text>
<text x="25.7" y="25.5">4</text>
<text x="25.7" y="27.1">5</text>
<text x="40.1" y="27.9">USB_D+</text>
<text x="70.9" y="25.5">2</text>
<text x="70.9" y="27.1">3</text>
<text x="70.9" y="28.7">4</text>
<text x="82.7" y="26.3">EXT_RX1</text>
<text x="82.7" y="27.9">EXT_TX1</text>
<text x="100" y="29.4">R5</text>
<text x="119.2" y="26">IRLML6402</text>
<text x="128.9" y="29.5">PWR_EN</text>
<text x="177.5" y="26.5">150k</text>
<text x="177.5" y="24.6">R1</text>
<text x="185.6" y="26.6">0.1u</text>
<text x="185.8" y="24.6">C1</text>
<text x="192.1" y="26.6">4.7u</text>
<text x="192.4" y="24.7">C2</text>
<text x="202.9" y="25.5">3</text>
<text x="206" y="26.3">EN</text>
<text x="212.2" y="26.3">NC</text>
<text x="215.1" y="25.5">4</text>
<text x="227.8" y="26.5">4.7u</text>
<text x="227.9" y="24.7">C3</text>
<text x="17.5" y="32.9" transform="rotate(-90 17.5 32.9)">7</text>
<text x="20.7" y="32.9" transform="rotate(-90 20.7 32.9)">6</text>
<text x="70.9" y="30.4">5</text>
<text x="70.9" y="32">6</text>
<text x="100" y="31.3">100k</text>
<text x="119.4" y="34.5">100k</text>
<text x="119.4" y="32.6">R7</text>
<text x="166.4" y="32.8">A5</text>
<text x="177.5" y="39.4">47k</text>
<text x="177.5" y="37.5">R2</text>
<text x="187" y="40.9">PWR_EN</text>
<text x=".3" y="48.4">2</text>
<text x="249.1" y="48.4">2</text>
<text x="153.9" y="59.6">U3</text>
<text x="164.3" y="59.2">●</text>
<text x="165.9" y="58">2V5</text>
<text x="214.3" y="57.5">LQG15HN47NH02D</text>
<text x="236.8" y="59.4">2</text>
<text x="240.4" y="56.7" transform="rotate(-90 240.4 56.7)">1</text>
<text x="35.1" y="64">●</text>
<text x="36.7" y="62.8">2V5</text>
<text x="146.6" y="64">●</text>
<text x="148.1" y="62.8">2V5</text>
<text x="153.8" y="61.5">MMA8451Q</text>
<text x="169.8" y="62.5">C14</text>
<text x="169.9" y="64.4">4.7u</text>
<text x="219.8" y="62.2">L2</text>
<text x="240.4" y="63.6" transform="rotate(-90 240.4 63.6)">3</text>
<text x="242.6" y="64.4">u.FL</text>
<text x="242.6" y="62.8">ANT</text>
<text x="32.5" y="71.9">L1</text>
<text x="90" y="68.9">●</text>
<text x="91.6" y="67.6">2V5</text>
<text x="149.6" y="70.7">1</text>
<text x="152.7" y="71.5">VDDIO</text>
<text x="158" y="66.4" transform="rotate(-90 158 66.4)">16</text>
<text x="158.8" y="70.4" transform="rotate(-90 158.8 70.4)">NC</text>
<text x="161.3" y="66.4" transform="rotate(-90 161.3 66.4)">15</text>
<text x="162.1" y="70.4" transform="rotate(-90 162.1 70.4)">NC</text>
<text x="164.5" y="66.4" transform="rotate(-90 164.5 66.4)">14</text>
<text x="165.3" y="71.4" transform="rotate(-90 165.3 71.4)">VDD</text>
<text x="168.6" y="71.5">NC</text>
<text x="172.7" y="70.7">13</text>
<text x="227.8" y="69.3">100p</text>
<text x="228.1" y="66.5">C15</text>
<text x="23.6" y="74">BLM18PG471SN1</text>
<text x="48.5" y="74.8">A0/DAC</text>
<text x="91.9" y="76.5">10k</text>
<text x="91.9" y="74.6">R3</text>
<text x="96.5" y="77">●</text>
<text x="98" y="75.7">2V5</text>
<text x="136.7" y="72.5">C12</text>
<text x="138.1" y="75.7">C13</text>
<text x="140.8" y="72.5">0.1u</text>
<text x="142.5" y="75.7">0.1u</text>
<text x="149.6" y="74">2</text>
<text x="149.6" y="77.2">3</text>
<text x="152.7" y="74.8">BYP</text>
<text x="167.5" y="74.8">GND</text>
<text x="172.7" y="77.2">11</text>
<text x="172.7" y="74">12</text>
<text x="198" y="77.2">2</text>
<text x="198" y="75.6">1</text>
<text x="201.1" y="76.4">GND</text>
<text x="207.2" y="73">SFM10R3</text>
<text x="215.3" y="73">M1</text>
<text x="219.2" y="76.4">GND</text>
<text x="224.4" y="77.2">30</text>
<text x="224.4" y="75.6">31</text>
<text x=".3" y="80.8">3</text>
<text x="16.3" y="78.7">C4</text>
<text x="16.3" y="83.5">C5</text>
<text x="16.5" y="80.6">15p</text>
<text x="22.6" y="83.7">32.768KHz</text>
<text x="22.8" y="81.6">X1</text>
<text x="39.7" y="83.7">2</text>
<text x="39.7" y="82">1</text>
<text x="42.8" y="82.8">PA00(XIN32/SER1:0/TC2:0)</text>
<text x="43.4" y="80.1">U2 SAMD21G18A-MU</text>
<text x="71.3" y="82.8">PB03(AIN11/SER5:1)</text>
<text x="87" y="82">48</text>
<text x="87" y="83.7">47</text>
<text x="111.4" y="81.2">nRESET</text>
<text x="149.6" y="80.4">4</text>
<text x="149.6" y="83.7">5</text>
<text x="152.7" y="78">DNC</text>
<text x="152.7" y="81.2">SCL</text>
<text x="167.2" y="78">INT1</text>
<text x="167.5" y="81.2">GND</text>
<text x="172.7" y="83.7">9</text>
<text x="172.7" y="80.4">10</text>
<text x="198" y="78.8">3</text>
<text x="198" y="80.4">4</text>
<text x="198" y="82">5</text>
<text x="198" y="83.7">6</text>
<text x="201.1" y="78">GND</text>
<text x="201.1" y="79.6">GND</text>
<text x="201.1" y="81.2">GND</text>
<text x="201.1" y="82.8">SYSCLK</text>
<text x="218.1" y="78">RF_IO</text>
<text x="219.2" y="82.8">GND</text>
<text x="219.2" y="81.2">GND</text>
<text x="219.2" y="79.6">GND</text>
<text x="224.4" y="83.7">26</text>
<text x="224.4" y="82">27</text>
<text x="224.4" y="80.4">28</text>
<text x="224.4" y="78.8">29</text>
<text x="249.1" y="80.8">3</text>
<text x="16.5" y="85.4">15p</text>
<text x="27.6" y="87">0.1u</text>
<text x="28.7" y="85.8">C6</text>
<text x="39.7" y="88.5">5</text>
<text x="39.7" y="85.3">3</text>
<text x="39.7" y="86.9">4</text>
<text x="42.8" y="89.3">GNDA</text>
<text x="42.8" y="84.5">PA01(AIN0/DAC)</text>
<text x="42.8" y="86.1">PA02(AIN0/DAC)</text>
<text x="42.8" y="87.7">PA03(AIN1/REFA)</text>
<text x="69.6" y="86.1">PA31(SWDIO/SER1:3+)</text>
<text x="70.7" y="87.7">PA30(SWCLK/SER1:2)</text>
<text x="71.3" y="84.5">PB02(AIN10/SER5:0)</text>
<text x="80.5" y="89.3">VDDIN</text>
<text x="87" y="88.5">44</text>
<text x="87" y="86.9">45</text>
<text x="87" y="85.3">46</text>
<text x="101.8" y="84.5">A5</text>
<text x="110.7" y="86.1">SWDIO</text>
<text x="110.8" y="87.7">SWCLK</text>
<text x="152.7" y="84.5">GND</text>
<text x="158" y="89.5" transform="rotate(-90 158 89.5)">6</text>
<text x="158.8" y="86.4" transform="rotate(-90 158.8 86.4)">SDA</text>
<text x="161.3" y="89.5" transform="rotate(-90 161.3 89.5)">7</text>
<text x="162.1" y="86.4" transform="rotate(-90 162.1 86.4)">SA0</text>
<text x="164.5" y="89.5" transform="rotate(-90 164.5 89.5)">8</text>
<text x="165.3" y="86.4" transform="rotate(-90 165.3 86.4)">NC</text>
<text x="167.2" y="84.5">INT2</text>
<text x="198" y="85.3">7</text>
<text x="198" y="86.9">8</text>
<text x="198" y="88.5">9</text>
<text x="201.1" y="84.5">GPIO8</text>
<text x="201.1" y="86.1">GPIO7</text>
<text x="201.1" y="87.7">GPIO6</text>
<text x="201.1" y="89.3">GPIO5</text>
<text x="218" y="89.3">GPIO0</text>
<text x="218" y="87.7">GPIO1</text>
<text x="218" y="86.1">GPIO2</text>
<text x="218" y="84.5">GPIO3</text>
<text x="224.4" y="88.5">23</text>
<text x="224.4" y="86.9">24</text>
<text x="224.4" y="85.3">25</text>
<text x="238.9" y="85.4">2V5</text>
<text x="241.9" y="86.7">●</text>
<text x="27.8" y="93.5">0.1u</text>
<text x="28.9" y="92.1">C7</text>
<text x="35.5" y="92.5">A1</text>
<text x="39.7" y="90.1">6</text>
<text x="39.7" y="91.7">7</text>
<text x="39.7" y="93.3">8</text>
<text x="39.7" y="95">9</text>
<text x="42.8" y="90.9">VDDA</text>
<text x="42.8" y="92.5">PB08(AIN2/SER4:0/TC4:0)</text>
<text x="42.8" y="94.1">PB09(AIN3/SEr1:1/TC4:1)</text>
<text x="42.8" y="95.8">PA04(AIN4/REFB/SER0:0/TC0:0)</text>
<text x="78.4" y="90.9">VDDCORE</text>
<text x="79.8" y="95.8">nRESET</text>
<text x="81.5" y="94.1">PA28</text>
<text x="81.9" y="92.5">GND</text>
<text x="87" y="95">40</text>
<text x="87" y="91.7">42</text>
<text x="87" y="90.1">43</text>
<text x="87" y="93.3">41</text>
<text x="97.9" y="92.1">0.1u</text>
<text x="98" y="90.6">C9</text>
<text x="103.2" y="92.2">0.1u</text>
<text x="103.2" y="90.4">C10</text>
<text x="172.8" y="95.8">D6</text>
<text x="188.9" y="92.5">D9</text>
<text x="197.2" y="90.1">10</text>
<text x="197.2" y="91.7">11</text>
<text x="197.2" y="93.3">12</text>
<text x="201.1" y="90.9">GPIO4</text>
<text x="201.1" y="92.5">CPU_LED</text>
<text x="201.1" y="94.1">RADIO_LED</text>
<text x="217" y="92.5">VDD_IO</text>
<text x="219.2" y="94.1">GND</text>
<text x="219.2" y="90.9">GND</text>
<text x="224.4" y="93.3">20</text>
<text x="224.4" y="91.7">21</text>
<text x="224.4" y="90.1">22</text>
<text x="234.5" y="95.5">C17</text>
<text x="241" y="95.5">C16</text>
<text x="19.3" y="100.6">D9</text>
<text x="28.6" y="101.6">2V5</text>
<text x="29" y="99">D8</text>
<text x="38.9" y="96.6">10</text>
<text x="38.9" y="99.8">12</text>
<text x="38.9" y="101.4">13</text>
<text x="38.9" y="98.2">11</text>
<text x="42.8" y="97.4">PA05(AIN5/SER0:1/TC0:1)</text>
<text x="42.8" y="100.6">PA07(AIN7/SER0:3/TC1:1)</text>
<text x="42.8" y="99">PA06(AIN6/SER0:2/TC1:0)</text>
<text x="74.8" y="99">PB23(SER5:3+)</text>
<text x="74.8" y="100.6">PB22(SER5:2+)</text>
<text x="81.5" y="97.4">PA27</text>
<text x="87" y="101.4">36</text>
<text x="87" y="96.6">39</text>
<text x="87" y="98.2">38</text>
<text x="87" y="99.8">37</text>
<text x="97.7" y="101.6">C11</text>
<text x="111.6" y="99">D31(RX0)</text>
<text x="111.6" y="100.6">D30(TX0)</text>
<text x="165.9" y="101.6">2V5</text>
<text x="207.3" y="101" transform="rotate(-90 207.3 101)">GPIO9</text>
<text x="208.9" y="101" transform="rotate(-90 208.9 101)">UART_TX</text>
<text x="210.5" y="101" transform="rotate(-90 210.5 101)">UART_RX</text>
<text x="212.1" y="101" transform="rotate(-90 212.1 101)">RXLED/DBG_DATA</text>
<text x="213.7" y="101" transform="rotate(-90 213.7 101)">TXLED/DBG_CLK</text>
<text x="215.4" y="101" transform="rotate(-90 215.4 101)">DBG_EN</text>
<text x="217" y="101" transform="rotate(-90 217 101)">RST_N</text>
<text x="234.1" y="97.4">0.1u</text>
<text x="240.8" y="97.4">10u</text>
<text x="11.8" y="107.1">D0(RX1)</text>
<text x="11.9" y="105.5">D1(TX1)</text>
<text x="27" y="102.8">●</text>
<text x="38.9" y="107.9">17</text>
<text x="38.9" y="103">14</text>
<text x="38.9" y="104.6">15</text>
<text x="38.9" y="106.3">16</text>
<text x="42.8" y="102.2">PA08(I2C/AIN16/SER0:0+)</text>
<text x="42.8" y="103.8">PA09(I2C/AIN17/SER0:1+)</text>
<text x="42.8" y="105.5">PA10(AIN18/SER0:2+)</text>
<text x="42.8" y="107.1">PA11(AIN19:SER0:3+)</text>
<text x="74.8" y="105.5">PA25(SER3:3+)</text>
<text x="74.8" y="107.1">PA24(SER3:2+)</text>
<text x="80.4" y="102.2">VDDIO</text>
<text x="81.9" y="103.8">GND</text>
<text x="87" y="103">35</text>
<text x="87" y="104.6">34</text>
<text x="87" y="106.3">33</text>
<text x="87" y="107.9">32</text>
<text x="97.7" y="103.2">0.1u</text>
<text x="111.2" y="105.5">USB_D+</text>
<text x="111.5" y="107.1">USB_D-</text>
<text x="164.3" y="102.8">●</text>
<text x="206.5" y="104.8" transform="rotate(-90 206.5 104.8)">13</text>
<text x="208.1" y="104.8" transform="rotate(-90 208.1 104.8)">14</text>
<text x="209.7" y="104.8" transform="rotate(-90 209.7 104.8)">15</text>
<text x="211.3" y="104.8" transform="rotate(-90 211.3 104.8)">16</text>
<text x="212.9" y="104.8" transform="rotate(-90 212.9 104.8)">17</text>
<text x="214.6" y="104.8" transform="rotate(-90 214.6 104.8)">18</text>
<text x="216.2" y="104.8" transform="rotate(-90 216.2 104.8)">19</text>
<text x=".3" y="113.1">4</text>
<text x="29.2" y="113.9">0.1u</text>
<text x="29.4" y="112.1">C8</text>
<text x="38.9" y="109.5">18</text>
<text x="38.9" y="111.1">19</text>
<text x="38.9" y="112.7">20</text>
<text x="42.8" y="108.7">VDDIO</text>
<text x="42.8" y="110.3">GND</text>
<text x="42.8" y="111.9">PB10(SER4:2+)</text>
<text x="42.8" y="113.5">PB11(SER4:3+)</text>
<text x="72" y="108.7">PA23(I2C/SER3:0+)</text>
<text x="72.4" y="110.3">PA22(I2C/SEr3:0+)</text>
<text x="74.8" y="111.9">PA21(SER5:3+)</text>
<text x="74.8" y="113.5">PA20(SER5:2+)</text>
<text x="87" y="109.5">31</text>
<text x="87" y="111.1">30</text>
<text x="87" y="112.7">29</text>
<text x="100.6" y="108.7">SCL</text>
<text x="105.3" y="110.3">SDA</text>
<text x="116.2" y="111.9">D7</text>
<text x="116.2" y="113.5">D6</text>
<text x="166.2" y="113.7">4.7k</text>
<text x="166.2" y="111.8">R8</text>
<text x="172.7" y="113.7">4.7k</text>
<text x="172.7" y="111.8">R9</text>
<text x="192.2" y="110.3">D7</text>
<text x="192.2" y="113.5">D8</text>
<text x="249.1" y="113.1">4</text>
<text x="38.9" y="114.3">21</text>
<text x="38.9" y="116">22</text>
<text x="38.9" y="117.6">23</text>
<text x="38.9" y="119.2">24</text>
<text x="42.8" y="115.1">PA12(I2C/SER0:2+)</text>
<text x="42.8" y="116.8">PA13(I2C/SEr2:1+)</text>
<text x="42.8" y="118.4">PA14(XIN/SER2:2+)</text>
<text x="72" y="118.4">PA17(I2C/SER1:1+)</text>
<text x="74.8" y="115.1">PA19(SER1:3+)</text>
<text x="74.8" y="116.8">PA18(SER1:2+)</text>
<text x="87" y="114.3">28</text>
<text x="87" y="116">27</text>
<text x="87" y="117.6">26</text>
<text x="87" y="119.2">25</text>
<text x="105.4" y="118.4">SCK/D13</text>
<text x="106.5" y="115.1">MISO/D12</text>
<text x="108.2" y="116.8">SS/D10</text>
<text x="194" y="116.8">D31(RX0)</text>
<text x="41.9" y="124.8">D5</text>
<text x="42.8" y="120">PA15(XOUT/SER2:3+)</text>
<text x="64.3" y="124.2" transform="rotate(-90 64.3 124.2)">49</text>
<text x="65.1" y="120.3" transform="rotate(-90 65.1 120.3)">GND</text>
<text x="72" y="120">PA16(I2C/SER1:0+)</text>
<text x="101.7" y="120">MOSI/D11</text>
<text x="136" y="123.2">SDA</text>
<text x="136.1" y="120">SCL</text>
<text x="194" y="120">D30(TX0)</text>
<text x="25.8" y="131.3">nRESET</text>
<text x="79" y="129.7">D5</text>
<text x="39.7" y="135.3">3</text>
<text x="39.7" y="136.9">4</text>
<text x="42" y="133.4">SW1</text>
<text x="47.2" y="135.3">1</text>
<text x="47.2" y="136.9">2</text>
<text x="87" y="136.3">2k</text>
<text x="87" y="134.4">R4</text>
<text x="192.1" y="135.2">IOREF</text>
<text x="203.1" y="135.1">●</text>
<text x="204.6" y="133.9">2V5</text>
<text x="72" y="143.6">YELLOW-GREEN</text>
<text x="79" y="141.6">LED1</text>
<text x="85.3" y="140.2" transform="rotate(-90 85.3 140.2)">1</text>
<text x="173.8" y="141.8">5</text>
<text x="176.2" y="139.6">U4</text>
<text x="176.9" y="142.6">DIR</text>
<text x="182.1" y="142.6">VCC(A)</text>
<text x="188.8" y="141.8">1</text>
<text x="188.8" y="143.4">6</text>
<text x=".3" y="145.4">5</text>
<text x="85.3" y="144.9" transform="rotate(-90 85.3 144.9)">2</text>
<text x="149" y="147.5">EXT_TX1</text>
<text x="173.8" y="148.3">2</text>
<text x="173.8" y="146.6">3</text>
<text x="176.9" y="149.1">GND</text>
<text x="176.9" y="147.5">A</text>
<text x="182.1" y="144.2">VCC(B)</text>
<text x="185.7" y="147.5">B</text>
<text x="188.8" y="146.6">4</text>
<text x="198" y="149.7">0.1u</text>
<text x="198.2" y="146.6">C18</text>
<text x="249.1" y="145.4">5</text>
<text x="176.2" y="152.3">SN74LVC1T45DCK</text>
<text x="148.9" y="160.4">EXT_RX1</text>
<text x="194.8" y="160.2">IOREF</text>
<text x="212.2" y="157.1">D1(TX1)</text>
<text x="173.8" y="164.4">5</text>
<text x="176.2" y="162.2">U5</text>
<text x="176.9" y="165.2">DIR</text>
<text x="182.1" y="165.2">VCC(A)</text>
<text x="182.1" y="166.8">VCC(B)</text>
<text x="188.8" y="164.4">1</text>
<text x="188.8" y="166">6</text>
<text x="198.2" y="167.7">C19</text>
<text x="16.8" y="173">CN2</text>
<text x="22.4" y="169.4">2V5</text>
<text x="25.4" y="170.6">●</text>
<text x="173.8" y="170.9">2</text>
<text x="173.8" y="169.3">3</text>
<text x="176.9" y="171.7">GND</text>
<text x="176.9" y="170.1">A</text>
<text x="185.7" y="170.1">B</text>
<text x="188.8" y="169.3">4</text>
<text x="198" y="170.7">0.1u</text>
<text x=".3" y="177.7">6</text>
<text x="15" y="174.9">IO(NM)</text>
<text x="20.8" y="179">2</text>
<text x="20.8" y="177.3">1</text>
<text x="35.5" y="178.2">A0/DAC</text>
<text x="40.4" y="179.8">A1</text>
<text x="73.9" y="177.1">●</text>
<text x="75.4" y="175.9">2V5</text>
<text x="81.6" y="178.6">CN3</text>
<text x="176.2" y="174.9">SN74LVC1T45DCK</text>
<text x="212.1" y="178.2">D0(RX1)</text>
<text x="249.1" y="177.7">6</text>
<text x="20.8" y="180.6">3</text>
<text x="20.8" y="182.2">4</text>
<text x="20.8" y="183.8">5</text>
<text x="20.8" y="185.4">6</text>
<text x="35.8" y="184.6">SDA</text>
<text x="44" y="181.4">SCK/D13</text>
<text x="45.3" y="183">SS/D10</text>
<text x="75.3" y="183.8">3</text>
<text x="75.3" y="185.4">5</text>
<text x="75.3" y="182.2">1</text>
<text x="78.3" y="184.6">GND</text>
<text x="78.3" y="183">VCC</text>
<text x="81.6" y="180.4">SWD_CN(NM)</text>
<text x="93" y="183">SWDIO/TMS</text>
<text x="93.3" y="184.6">SWCLK/TCK</text>
<text x="103.2" y="182.2">2</text>
<text x="103.2" y="183.8">4</text>
<text x="103.2" y="185.4">6</text>
<text x="109.1" y="183">SWDIO</text>
<text x="109.2" y="184.6">SWCLK</text>
<text x="20.8" y="187">7</text>
<text x="20.8" y="188.7">8</text>
<text x="20.8" y="190.3">9</text>
<text x="20.8" y="191.9">10</text>
<text x="35.9" y="186.2">SCL</text>
<text x="41.9" y="187.9">MOSI/D11</text>
<text x="41.9" y="189.5">MISO/D12</text>
<text x="75.3" y="187">7</text>
<text x="75.3" y="188.7">9</text>
<text x="78.3" y="186.2">GND</text>
<text x="78.3" y="187.9">KEY</text>
<text x="78.3" y="189.5">GNDDTCT</text>
<text x="94.4" y="186.2">SWO/TDO</text>
<text x="96" y="189.5">nRESET</text>
<text x="96.2" y="187.9">NC/TDI</text>
<text x="103.2" y="187">8</text>
<text x="103.2" y="188.7">10</text>
<text x="109.8" y="189.5">nRESET</text>
<text x="16.1" y="209.7">A</text>
<text x="48.4" y="209.7">B</text>
<text x="80.8" y="209.7">C</text>
<text x="113.1" y="209.7">D</text>
<text x="145.4" y="209.7">E</text>
<text x="177.7" y="209.7">F</text>
<text x="210" y="209.7">G</text>
<text x="242.3" y="209.7">H</text>
</g>
</svg>
